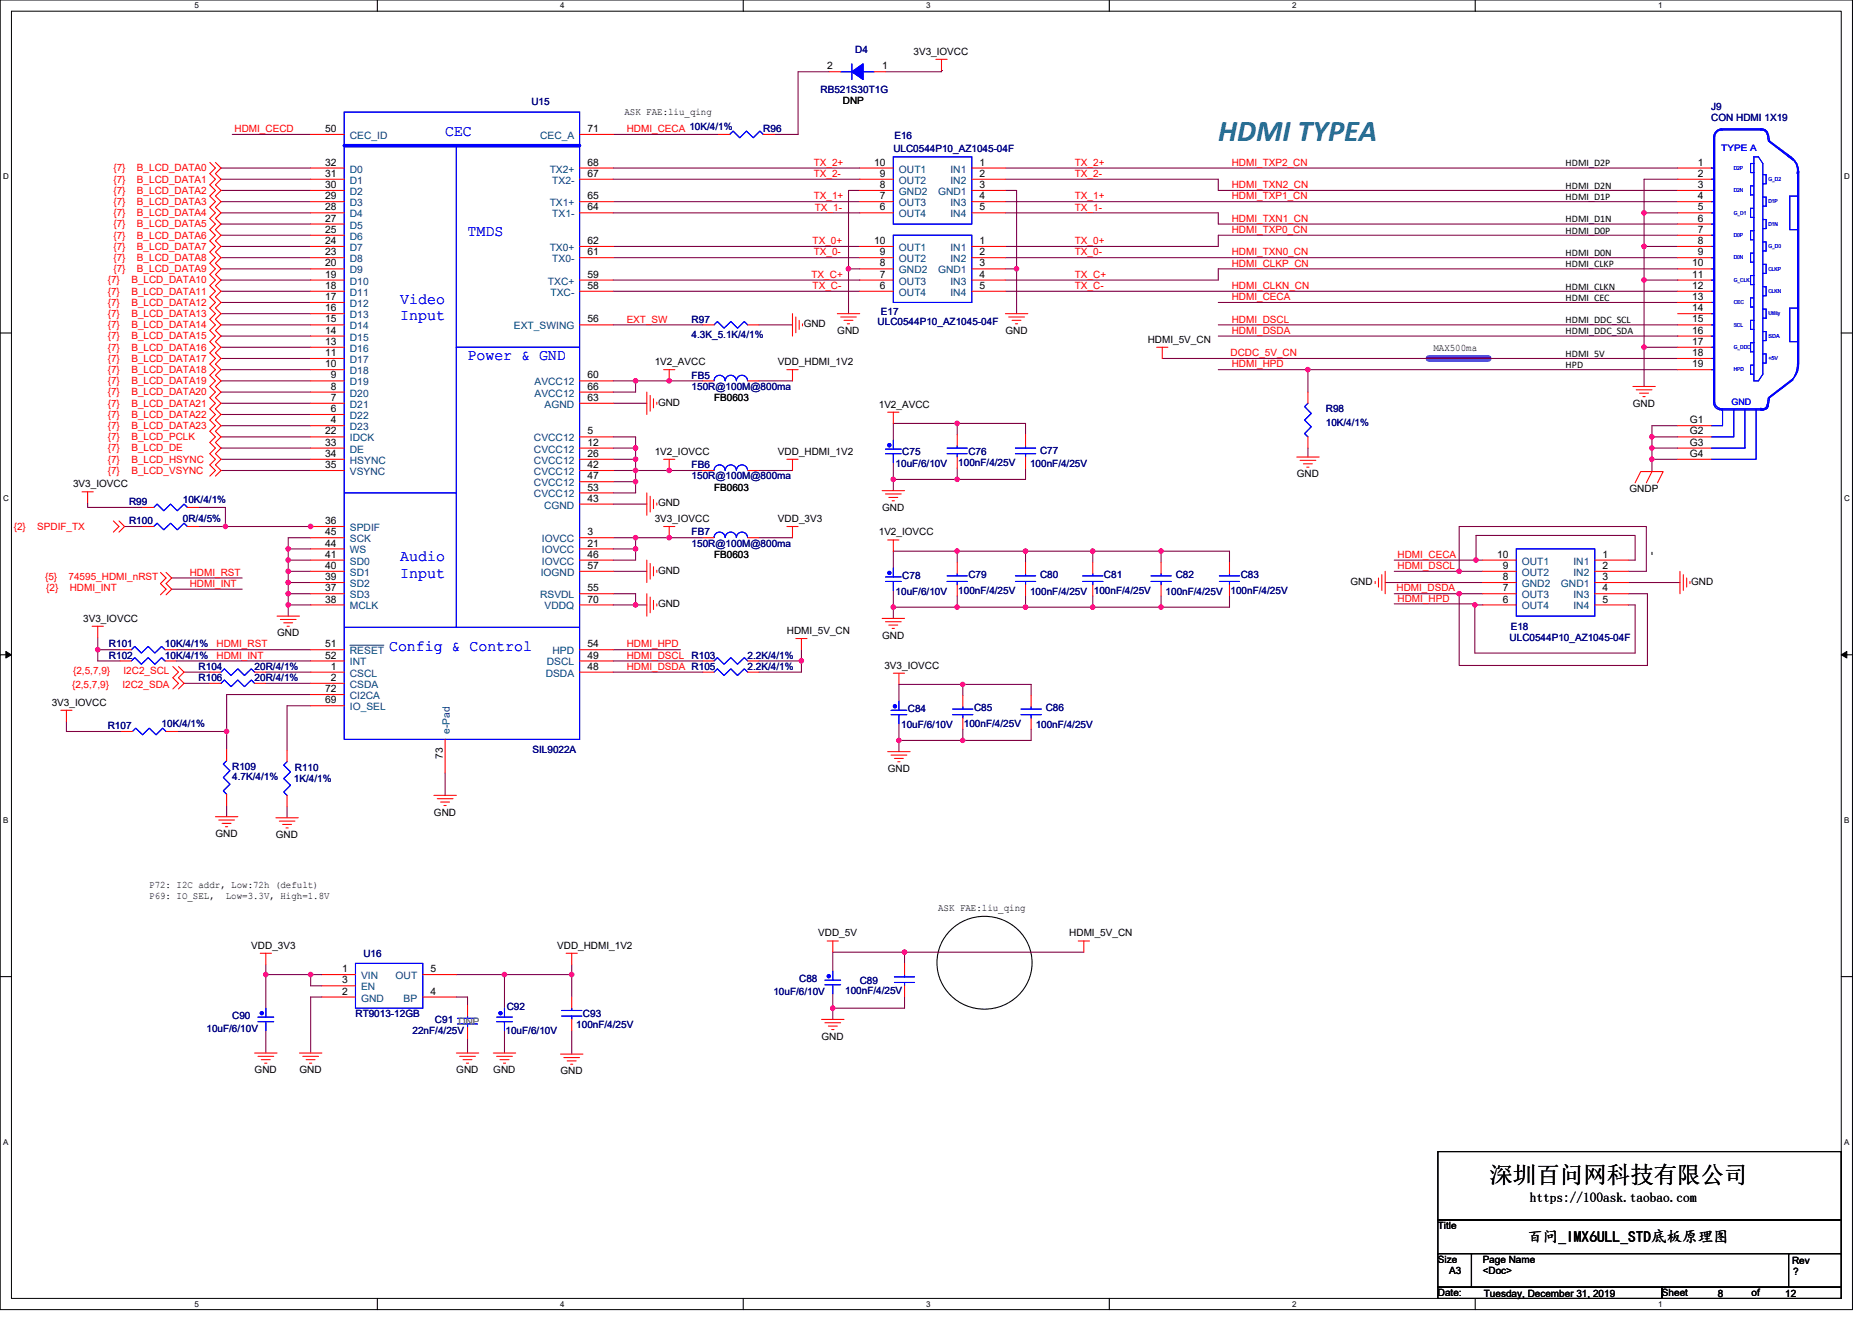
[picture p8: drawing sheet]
<svg xmlns="http://www.w3.org/2000/svg" width="297mm" height="210mm" viewBox="0 0 297 210" stroke-linecap="round" stroke-linejoin="round" font-family="sans-serif">
<path d="M0 0h293.9v207.9h-293.9zM1.8 1.8h290.4v204.3h-290.4z" fill="none" stroke="#000" stroke-width=".16"/>
<g fill="#fff">
<path d="M30.8 .2h.7v1.4h-.7z"/>
<path d="M30.8 206.3h.7v1.4h-.7z"/>
</g>
<path d="M59.9 0v1.8M59.9 206.1v1.8" fill="none" stroke="#000" stroke-width=".17"/>
<g fill="#fff">
<path d="M88.9 .2h.7v1.4h-.7z"/>
<path d="M88.9 206.3h.7v1.4h-.7z"/>
</g>
<path d="M117.9 0v1.8M117.9 206.1v1.8" fill="none" stroke="#000" stroke-width=".17"/>
<g fill="#fff">
<path d="M147 .2h.7v1.4h-.7z"/>
<path d="M147 206.3h.7v1.4h-.7z"/>
</g>
<path d="M176 0v1.8M176 206.1v1.8" fill="none" stroke="#000" stroke-width=".17"/>
<g fill="#fff">
<path d="M205 .2h.7v1.4h-.7z"/>
<path d="M205 206.3h.7v1.4h-.7z"/>
</g>
<path d="M234.1 0v1.8M234.1 206.1v1.8" fill="none" stroke="#000" stroke-width=".17"/>
<g fill="#fff">
<path d="M263.1 .2h.7v1.4h-.7z"/>
<path d="M263.1 206.3h.7v1.4h-.7z"/>
<path d="M.5 27.3h.9v1.4h-.9z"/>
<path d="M292.6 27.3h.9v1.4h-.9z"/>
<path d="M.5 78.4h.9v1.4h-.9z"/>
<path d="M292.6 78.4h.9v1.4h-.9z"/>
</g>
<path d="M0 52.9h1.8M292.2 52.9h1.7" fill="none" stroke="#000" stroke-width=".17"/>
<g fill="#fff">
<path d="M.5 129.5h.8v1.4h-.8z"/>
<path d="M292.6 129.5h.9v1.4h-.9z"/>
</g>
<path d="M0 103.9h1.8M292.2 103.9h1.7" fill="none" stroke="#000" stroke-width=".17"/>
<path d="M.9 103.4l.9 .5-.9 .5zM292.2 103.9l.8-.5v1z" fill="#000" stroke="#000" stroke-width=".16"/>
<g fill="#fff">
<path d="M.5 180.5h.8v1.4h-.8z"/>
<path d="M292.6 180.5h.9v1.4h-.9z"/>
</g>
<path d="M262.1 87.7v.3M0 155h1.8M150.5 148a7.5 7.5 0 0 1 9.3-1.7 7.5 7.5 0 0 1 3.6 8.6 7.5 7.5 0 0 1-9.3 5 7.5 7.5 0 0 1-5.1-9.2l.4-1zM292.2 155h1.7M228.2 182.8h64v10.8h-64zM228.2 193.6h64v5.4h-64zM228.2 199h5.3v5.3h-5.3zM233.5 199h50.3v5.3h-50.3zM283.8 199h8.4v5.3h-8.4zM228.2 204.3h35.5v1.8h-35.5zM263.7 204.3h28.5v1.8h-28.5z" fill="none" stroke="#000" stroke-width=".17"/>
<path d="M226.7 56.9h9.5" fill="none" stroke="#8000ff" stroke-width="1.1"/>
<g fill="none" stroke="#800040" stroke-width=".17">
<path d="M131.6 11.4h-5v9.9h-3.7M149.6 11.2h-.2v.2h-8.9M35.1 26.7h14.2M35.1 28.4h14.2M35.1 30.2h14.2M35.1 32h14.2M35.1 33.8h14.2M35.1 35.6h14.2M35.1 37.3h14.2M35.1 39.1h14.2M36.8 21.3h12.5M97.3 21.3h16.7"/>
<path d="M97.3 39.1h39.1M97.3 33.8h39.1M97.3 26.7h39.1M97.3 28.4h39.1M97.3 32h39.1M136.4 30.2h-1.8v12.5M159.5 32h106.7M159.5 26.7h106.7M159.5 33.8h33.8v1.8h72.9M159.5 28.4h33.8v1.8h72.9M159.5 30.2h1.8v12.5M260.9 33.8h5.3"/>
<path d="M260.9 39.1h5.3M260.9 33.8v5.3M260.9 39.1v5.3M266.2 28.4h-5.3v5.4M266.2 37.3h-72.9v1.8h-33.8M35.1 44.4h14.2M35.1 46.2h14.2M35.1 48h14.2M35.1 40.9h14.2M35.1 42.7h14.2M35.1 49.8h14.2M35.1 51.6h14.2"/>
<path d="M35.1 53.3h14.2M35.1 55.1h14.2M35.1 56.9h14.2M35.1 58.7h14.2M97.3 44.4h39.1M97.3 40.9h39.1M97.3 46.2h39.1M97.3 51.6h14.2M120.4 51.6h5.3M134.6 42.7v7.1M134.6 42.7h1.8M159.5 40.9h106.7"/>
<path d="M159.5 46.2h106.7M159.5 42.7h1.8v7.1M184.4 56.9h81.8M193.3 58.7h14.2M193.3 51.6h72.9M193.3 53.3h72.9M193.3 48h72.9M207.5 58.7h58.7M207.5 58.7v3.5M260.9 44.4h5.3M260.9 55.1h5.3M260.9 44.5v10.6"/>
<path d="M260.9 55.1v6.2M266.2 42.7h-72.9v1.7h-33.8M13.9 79.8v.7h8.7M35.1 67.6h14.2M35.1 69.3h14.2M35.1 71.1h14.2M35.1 60.5h14.2M35.1 62.2h14.2M35.1 64h14.2M35.1 65.8h14.2M35.1 72.9h14.2M35.1 74.7h14.2"/>
<path d="M97.3 71.1h3.6M97.3 76.5h3.6M97.3 64h5.3M97.3 60.5h3.6M97.3 69.3h3.6v1.8M97.3 74.7h3.6M97.3 72.9h3.6M100.9 60.5h10.6M100.9 74.7h10.6M100.9 60.5v1.7h-3.6M100.9 71.1v1.8M100.9 74.7v1.8"/>
<path d="M100.9 76.5v1.7h-3.6M100.9 72.9v1.8M120.4 60.5h5.3M120.4 74.7h5.3M141.7 76.1h10.2M141.7 73.4v2.7M141.7 76.1v1.8M151.9 67.2v1.8M151.9 67.2h-10.2v2.7M151.9 74.3v1.8M151.9 67.2h10.8v1.8M162.7 74.3v1.8h-10.8"/>
<path d="M207.5 71.1v1.4M262.1 69.3h4.1M262.1 71.1v1.8M262.1 69.3v1.8M262.1 72.9v1.9M262.1 71.1h4.1M262.1 72.9h4.1M266.2 67.6h-4.1v1.7M19.8 83.6h2.8M27.2 93.5h11.2M27.2 91.7h11.2M31.5 80.5h4.3v3.1"/>
<path d="M31.5 83.6h4.3M35.8 83.6h14M45.7 87.1v1.8M45.7 88.9v1.8M45.7 90.7v1.8M45.7 92.5v1.7M45.7 94.2v1.8M45.7 96v1.8M45.7 87.1h3.6M45.7 88.9h3.6M45.7 90.7h3.6M45.7 92.5h3.6"/>
<path d="M45.7 94.2h3.6M45.7 96h3.6M49.3 85.3h-3.6v1.8M97.3 85.3h3.6M97.3 87.1h3.6M97.3 94.2h3.6v1.8M97.3 96h3.6M97.3 80h5.3M97.3 90.7h5.3M100.9 85.3h10.6M100.9 85.3v1.8M100.9 87.1v1.8h-3.6"/>
<path d="M100.9 96h1.7M120.4 85.3h5.3M141.7 96.4h10.2M141.7 93.7v2.7M141.7 96.4v1.7M151.9 94.6v1.8M151.9 96.4h10.8M151.9 87.5v1.8M151.9 87.5h-10.1l-.1 2.6M151.9 87.5h10.8M162.7 96.4h10.7M162.7 87.5h10.7"/>
<path d="M162.7 94.6v1.8M162.7 87.5v1.8M173.4 96.4h10.8M173.4 87.5h10.8M173.4 94.6v1.8M173.4 87.5v1.8M184.2 94.6v1.8M184.2 87.5v1.8M184.2 87.5h10.9v1.8M195.1 94.6v1.8h-10.9M219.8 92.5h15.5M221.2 88.9h13"/>
<path d="M221.2 90.7h10.3M221.2 94.2h10.3M221.2 95.8h12.8v.2M231.5 94.2v11.4h29.9v-11.4h-3M231.5 90.7h3.8M231.5 94.2h3.8M234 96h1.3M234 96v7.7h25.5v-7.7h-1.1M234.2 88.9h1.1M258.4 92.5h8.2M258.4 90.7h2.8v-7.1h-29.7v7.1M258.4 88.9h1.1v-3.9h-25.3v3.9"/>
<path d="M10.5 114.5v1.6h8.7M15.5 103.1h3.6M15.5 101.2v1.9M15.5 103.1v1.8h3.6M28 104.9h21.3M28 103.1h21.3M28.1 116.1h7.9M29.2 108.5h4.1M29.2 106.7h4.1M36 116.1v2.9M42.2 106.7h7.1M42.2 108.5h7.1"/>
<path d="M49.3 110.2h-13.3v5.9M49.3 112h-3.8v7.1M97.3 103.1h10.7M97.3 104.9h14.2M97.3 106.7h14.2M120.4 104.9h6.8M127.2 104.9v1.8h-6.8M127.2 103.1v1.8M142.6 117.5h10.2M142.6 114.9v2.6M142.6 117.5v1.8M152.8 108.6v1.8"/>
<path d="M152.8 108.6h-10.2v2.7M152.8 108.6h10.8v1.8M152.8 115.7v1.8M163.6 115.7v1.8h-10.8M36 127.8v1.8M45.5 128v1.8M70.6 122.7v3.5M42.2 154.7v5.3M42.2 153.1v1.6M42.2 154.7h7.1M49.3 154.7h1.8M49.3 154.7v1.8h1.8"/>
<path d="M51.1 158.2h-1.8v8.9M72.4 158.2h1.8v1.3M72.4 154.7h7.6M80 154.7v5.3M80 154.7h10.7M90.7 153.1v1.6M90.7 154.7v3.5M132.1 157.7v2.3M143.5 151.1h-11.4v3.1M143.5 151.1v1.8M143.5 158.2v1.8h-11.4M143.5 151.1h28.5"/>
<path d="M42.2 163.6v3.5M74.2 164.8v2.3M80 163.6v3.5M90.7 163.6v3.7M132.1 160v1.8"/>
</g>
<g fill="#f0f" stroke="#f0f" stroke-width=".17">
<circle cx="15.5" cy="103.1" r=".35"/>
<circle cx="234.2" cy="88.9" r=".35"/>
<circle cx="231.5" cy="90.7" r=".35"/>
<circle cx="234" cy="96" r=".34"/>
<circle cx="231.5" cy="94.2" r=".35"/>
<circle cx="132.1" cy="160" r=".35"/>
<circle cx="143.5" cy="151.1" r=".35"/>
<circle cx="260.9" cy="55.1" r=".35"/>
<circle cx="260.9" cy="44.4" r=".35"/>
<circle cx="260.9" cy="33.8" r=".35"/>
<circle cx="260.9" cy="39.1" r=".35"/>
<circle cx="42.2" cy="154.7" r=".35"/>
<circle cx="80" cy="154.7" r=".35"/>
<circle cx="49.3" cy="154.7" r=".35"/>
<circle cx="90.7" cy="154.7" r=".35"/>
<circle cx="134.6" cy="42.7" r=".35"/>
<circle cx="161.3" cy="42.7" r=".35"/>
<circle cx="127.2" cy="104.9" r=".35"/>
<circle cx="151.9" cy="67.2" r=".34"/>
<circle cx="151.9" cy="76.1" r=".34"/>
<circle cx="141.7" cy="76.1" r=".35"/>
<circle cx="207.5" cy="58.7" r=".35"/>
<circle cx="106.2" cy="60.4" r=".35"/>
<circle cx="106.2" cy="74.7" r=".35"/>
<circle cx="100.8" cy="74.7" r=".35"/>
<circle cx="100.8" cy="72.9" r=".35"/>
<circle cx="100.8" cy="71.1" r=".35"/>
<circle cx="100.8" cy="76.4" r=".35"/>
<circle cx="100.8" cy="60.4" r=".35"/>
<circle cx="106.2" cy="85.3" r=".35"/>
<circle cx="100.8" cy="85.3" r=".35"/>
<circle cx="100.8" cy="87.1" r=".35"/>
<circle cx="100.8" cy="96" r=".35"/>
<circle cx="45.7" cy="87.1" r=".35"/>
<circle cx="45.7" cy="88.9" r=".35"/>
<circle cx="45.7" cy="90.7" r=".35"/>
<circle cx="45.7" cy="94.2" r=".35"/>
<circle cx="45.7" cy="92.4" r=".35"/>
<circle cx="45.7" cy="96" r=".35"/>
<circle cx="152.8" cy="108.6" r=".34"/>
<circle cx="152.8" cy="117.5" r=".34"/>
<circle cx="142.6" cy="117.5" r=".35"/>
<circle cx="151.9" cy="87.5" r=".34"/>
<circle cx="151.9" cy="96.4" r=".34"/>
<circle cx="141.7" cy="96.4" r=".35"/>
<circle cx="173.4" cy="87.5" r=".35"/>
<circle cx="162.7" cy="87.5" r=".35"/>
<circle cx="184.2" cy="87.5" r=".34"/>
<circle cx="173.4" cy="96.4" r=".35"/>
<circle cx="162.7" cy="96.4" r=".35"/>
<circle cx="184.2" cy="96.4" r=".34"/>
<circle cx="262.1" cy="72.9" r=".34"/>
<circle cx="262.1" cy="71.1" r=".34"/>
<circle cx="262.1" cy="69.3" r=".34"/>
<circle cx="35.9" cy="116.1" r=".35"/>
<circle cx="35.8" cy="83.6" r=".34"/>
<circle cx="49.3" cy="83.6" r=".35"/>
</g>
<g fill="none" stroke="#f00" stroke-width=".17">
<path d="M131.6 11.4h1.8M138.7 11.4h1.8M148.5 9.4h1.8M149.4 9.4v1.8M33.3 25.8l.9 .9-.9 .9 .9 .8-.9 .9 .9 .9-.9 .9 .9 .9-.9 .9 .9 .9-.9 .9 .9 .9-.9 .8 .9 .9-.9 .9 .9 .9-.9 .9 .9 .9-.9 .9 .9 .9-.9 .9 .9 .8-.9 .9 .9 .9-.9 .9 .9 .9-.9 .9 .9 .9-.9 .9 .9 .9-.9 .9 .9 .8-.9 .9 .9 .9-.9 .9 .9 .9-.9 .9 .9 .9-.9 .9 .9 .9-.9 .8 .9 .9-.9 .9 .9 .9-.9 .9 .9 .9-.9 .9 .9 .9-.9 .9 .9 .8-.9 .9 .9 .9-.9 .9 .9 .9-.9 .9 .9 .9-.9 .9M34.2 25.8l.9 .9-.9 .9 .9 .8-.9 .9 .9 .9-.9 .9 .9 .9-.9 .9 .9 .9-.9 .9 .9 .9-.9 .8 .9 .9-.9 .9 .9 .9-.9 .9 .9 .9-.9 .9 .9 .9-.9 .9 .9 .8-.9 .9 .9 .9-.9 .9 .9 .9-.9 .9 .9 .9-.9 .9 .9 .9-.9 .9 .9 .8-.9 .9 .9 .9-.9 .9 .9 .9-.9 .9 .9 .9-.9 .9 .9 .9-.9 .8 .9 .9-.9 .9 .9 .9-.9 .9 .9 .9-.9 .9 .9 .9-.9 .9 .9 .8-.9 .9 .9 .9-.9 .9 .9 .9-.9 .9 .9 .9-.9 .9M49.3 39.1h5.3M49.3 37.3h5.3M49.3 35.6h5.3M49.3 33.8h5.3M49.3 32h5.3M49.3 30.2h5.3"/>
<path d="M49.3 28.4h5.3M49.3 26.7h5.3M49.3 21.3h5.3M92 21.3h5.3M92 26.7h5.3M92 28.4h5.3M92 32h5.3M92 33.8h5.3M92 39.1h5.3M114 21.3h1.8M121.1 21.3h1.8M136.4 26.7h5.3"/>
<path d="M136.4 28.4h5.3M136.4 30.2h5.3M136.4 32h5.3M136.4 33.8h5.3M136.4 39.1h5.3M154.2 26.7h5.3M154.2 28.4h5.3M154.2 32h5.3M154.2 33.8h5.3M154.2 30.2h5.3M154.2 39.1h5.3M266.2 26.7h5.3"/>
<path d="M266.2 28.4h5.3M266.2 30.2h5.3M266.2 32h5.3M266.2 33.8h5.3M266.2 35.6h5.3M266.2 37.3h5.3M266.2 39.1h5.3M49.3 58.7h5.3M49.3 56.9h5.3M49.3 55.1h5.3M49.3 53.3h5.3M49.3 51.6h5.3"/>
<path d="M49.3 49.8h5.3M49.3 48h5.3M49.3 46.2h5.3M49.3 44.4h5.3M49.3 42.7h5.3M49.3 40.9h5.3M92 40.9h5.3M92 44.4h5.3M92 46.2h5.3M92 51.6h5.3M105.3 58.7h1.8M106.2 58.7v1.8"/>
<path d="M111.5 51.6h1.8M118.6 51.6h1.8M124.9 58.7h1.7M125.7 58.7v1.8M125.7 49.8v3.5M126.3 50.3v2.5M126.8 50.8v1.5M127.3 51.4v.3M132.9 49.8h3.5M133.4 50.3h2.5M133.9 50.8h1.4M134.4 51.4h.4"/>
<path d="M136.4 40.9h5.3M136.4 42.7h5.3M136.4 44.4h5.3M136.4 46.2h5.3M154.2 40.9h5.3M154.2 44.4h5.3M154.2 46.2h5.3M154.2 42.7h5.3M159.5 49.8h3.6M160.1 50.3h2.5M160.6 50.8h1.4M161.1 51.4h.4"/>
<path d="M183.5 55.1h1.8M184.4 55.1v1.8M266.2 40.9h5.3M266.2 42.7h5.3M266.2 44.4h5.3M266.2 46.2h5.3M266.2 48h5.3M266.2 49.8h5.3M266.2 51.6h5.3M266.2 53.3h5.3M266.2 55.1h5.3M266.2 56.9h5.3"/>
<path d="M266.2 58.7h5.3M13 78.1h1.8M13.9 78.1v1.7M49.3 67.6h5.3M49.3 65.8h5.3M49.3 64h5.3M49.3 62.2h5.3M49.3 60.5h5.3M49.3 69.3h5.3M49.3 71.1h5.3M49.3 72.9h5.3M49.3 74.7h5.3"/>
<path d="M92 69.3h5.3M92 71.1h5.3M92 72.9h5.3M92 74.7h5.3M92 76.5h5.3M92 78.2h5.3M92 60.5h5.3M92 62.2h5.3M92 64h5.3M102.6 62.2v3.6M102.6 78.2v3.6M103.2 62.8v2.5"/>
<path d="M103.2 78.8v2.5M103.7 63.3v1.4M103.7 79.3v1.4M104.2 63.8v.4M104.2 79.8v.4M105.3 72.9h1.8M106.2 72.9v1.8M111.5 60.5h1.8M111.5 74.7h1.8M118.6 60.5h1.8M118.6 74.7h1.8M124.9 72.9h1.7"/>
<path d="M125.7 72.9v1.8M140 77.9h3.5M140.5 78.4h2.5M140.9 65.4h1.7M141 79h1.4M141.6 79.5h.3M141.7 65.4v1.8M141.7 69.9h.1M141.7 73.4h.1M151.9 69v1.8M151.9 72.5v1.8M162.7 69v1.8"/>
<path d="M162.7 72.5v1.8M205.8 72.5h3.5M206.3 73.1h2.5M206.8 73.6h1.4M207.3 74.1h.4M207.5 69.3v1.8M207.5 62.2v1.8M259.1 61.3h3.6M259.5 76.6l.8-1.8h3.6l-.9 1.8M259.6 61.9h2.5M260.2 62.4h1.4M260.7 62.9h.3"/>
<path d="M262.1 74.8l-.9 1.8M266.2 67.6h5.3M266.2 69.3h5.3M266.2 71.1h5.3M266.2 72.9h5.3M14.6 99.4h1.8M15.5 99.4v1.8M18 82.7l.9 .9-.9 .9M18.9 82.7l.9 .9-.9 .9M22.6 83.6h1.8M22.6 80.5h1.8M25.5 90.8l.8 .9-.8 .9 .8 .9-.8 .9"/>
<path d="M26.3 90.8l.9 .9-.9 .9 .9 .9-.9 .9M29.7 83.6h1.8M29.7 80.5h1.8M44 97.8h3.5M44.5 98.3h2.5M45 98.8h1.4M45.5 99.4h.4M49.3 83.6h5.3M49.3 94.2h5.3M49.3 96h5.3M49.3 92.5h5.3M49.3 90.7h5.3"/>
<path d="M49.3 88.9h5.3M49.3 87.1h5.3M49.3 85.3h5.3M92 80h5.3M92 85.3h5.3M92 87.1h5.3M92 88.9h5.3M92 90.7h5.3M92 94.2h5.3M92 96h5.3M102.6 88.9v3.6M102.6 94.2v3.6"/>
<path d="M103.2 89.4v2.5M103.2 94.8v2.5M103.7 90v1.4M103.7 95.3v1.4M104.2 90.5v.3M104.2 95.8v.4M105.3 83.6h1.8M106.2 83.6v1.7M111.5 85.3h1.8M118.6 85.3h1.8M124.9 83.6h1.7M125.7 83.6v1.7"/>
<path d="M140 98.1h3.5M140.5 98.7h2.5M140.9 85.7h1.7M141 99.2h1.4M141.6 99.7h.3M141.7 85.7v1.8M141.7 90.1h.1M141.7 93.7h.1M151.9 89.3v1.7M151.9 92.8v1.8M162.7 89.3v1.7M162.7 92.8v1.8"/>
<path d="M173.4 89.3v1.7M173.4 92.8v1.8M184.2 89.3v1.7M184.2 92.8v1.8M195.1 89.3v1.7M195.1 92.8v1.8M218.2 92.3v.3M218.7 91.7v1.5M219.3 91.2v2.5M219.8 90.7v3.5M235.3 88.9h5.3M235.3 90.7h5.3"/>
<path d="M235.3 92.5h5.3M235.3 94.2h5.3M235.3 96h5.3M253 88.9h5.4M253 90.7h5.4M253 94.2h5.4M253 96h5.4M253 92.5h5.4M266.6 90.7v3.5M267.1 91.2v2.5M267.6 91.7v1.5M268.2 92.3v.3"/>
<path d="M9.6 112.7h1.8M10.5 112.7v1.8M19.1 103.1h1.7M19.1 104.9h1.7M19.2 116.1h1.8M26.2 103.1h1.8M26.2 104.9h1.8M26.3 116.1h1.8M27.4 105.8l.9 .9-.9 .9 .9 .9-.9 .8M28.3 105.8l.9 .9-.9 .9 .9 .9-.9 .8M33.3 106.7h1.8M33.3 108.5h1.8"/>
<path d="M36 119v1.7M40.4 106.7h1.8M40.4 108.5h1.8M45.5 119.1v1.8M49.3 106.7h5.3M49.3 108.5h5.3M49.3 103.1h5.3M49.3 104.9h5.3M49.3 110.2h5.3M49.3 112h5.3M70.6 117.3v5.4M92 106.7h5.3"/>
<path d="M92 104.9h5.3M92 103.1h5.3M111.5 106.7h1.8M111.5 104.9h1.8M118.6 106.7h1.8M118.6 104.9h1.8M126.3 101.3h1.8M127.2 101.3v1.8M140.9 119.3h3.5M141.4 119.8h2.5M141.7 106.8h1.8M142.6 106.8v1.8"/>
<path d="M142.6 111.3h.1M142.6 114.9h.1M152.8 110.4v1.8M152.8 114v1.7M163.6 110.4v1.8M163.6 114v1.7M34.2 129.6h3.5M34.7 130.2h2.5M35.2 130.7h1.5M35.8 131.2h.3M36 126.1v1.7M43.8 129.8h3.5"/>
<path d="M44.3 130.3h2.5M44.8 130.9h1.5M45.4 131.4h.3M45.5 126.2v1.8M68.9 126.2h3.5M69.4 126.8h2.5M69.9 127.3h1.4M70.4 127.8h.4M141.9 120.4h1.4M142.4 120.9h.4M41.3 151.3h1.8M42.2 151.3v1.8"/>
<path d="M51.1 154.7h5.3M51.1 158.2h5.3M51.1 156.5h5.3M67.1 158.2h5.3M67.1 154.7h5.3M74.2 159.5v1.8M89.8 151.3h1.8M90.7 151.3v1.8M90.7 158.2v1.8M131.3 149.4h1.7M132.1 149.4v1.7M132.1 154.2h.1"/>
<path d="M132.1 157.7h.1M143.5 152.9v1.8M143.5 156.5v1.7M171.1 149.4h1.8M172 149.4v1.7M40.4 167.1h3.6M40.9 167.7h2.5M41.5 168.2h1.4M42 168.7h.4M42.2 160h.1M42.2 163.6h.1M47.5 167.1h3.6"/>
<path d="M48 167.7h2.5M48.6 168.2h1.4M49.1 168.7h.4M72.4 167.1h3.6M72.9 167.7h2.5M73.5 168.2h1.4M74 168.7h.4M74.2 163v1.8M78.3 167.1h3.5M78.8 167.7h2.5M79.3 168.2h1.5M79.9 168.7h.3"/>
<path d="M80 160h.1M80 163.6h.1M88.9 167.3h3.6M89.5 167.9h2.5M90 168.4h1.4M90.5 168.9h.4M90.7 161.8v1.8M130.4 161.8h3.5M130.9 162.3h2.5M131.4 162.9h1.5M132 163.4h.3"/>
</g>
<g fill="none" stroke="#00f" stroke-width=".17">
<path d="M54.6 17.8h37.4v99.5h-37.4zM133.4 11.4h1.8M135.2 10.1v2.5M136.9 11.4h1.8M72.4 23.1v76.5M115.8 21.3l.5-.5 1.1 1.1 1-1.1 1.1 1.1 1.1-1.1 .5 .5M141.7 24.9h12.5v10.7h-12.5zM141.7 37.3h12.5v10.7h-12.5zM271.5 26.7h.4M271.5 35.6h.4M271.5 39.1h.4M271.5 37.3h.4"/>
<path d="M271.5 30.2h.4M271.5 28.4h.4M271.5 33.8h.4M271.5 32h.4M271.9 21.7v42.1a1.13 1.13 0 0 0 1.2 1.2M272.1 21.7v42.1a1.11 1.11 0 0 0 1.2 1.1M273.1 20.6h6.4M273.3 20.6a1.14 1.14 0 0 0-1.2 1.1M278.3 24.9h.7l.7 1.1v33.4l-.7 1.1h-.7zM278.3 36.6h-.5v1.5h.5M278.3 29.5h-.5v1.4h.5M278.3 33.1h-.5v1.4h.5"/>
<path d="M278.3 26h-.5v1.4h.5M279.3 20.4h.1a1.06 1.06 0 0 1 1.2 .9M279.3 20.6h.1a.9 .9 0 0 1 1 .7M279.5 20.4h-6.4a1.4 1.4 0 0 0-1.2 1.3M279.7 38.4h.5v1.4h-.5M279.7 34.8h.5v1.5h-.5M279.7 31.3h.5v1.4h-.5M279.7 27.7h.5v1.5h-.5M280.4 21.3l.2 1.1 3.9 3M280.6 21.3l.2 1.1 3.7 2.9M283.8 24.7a2.58 2.58 0 0 1 1.5 2.8M283.8 24.9a2.28 2.28 0 0 1 1.4 2.6"/>
<path d="M285.2 31.1h-1.2v5.3h1.2M285.2 27.2v30.6M285.4 27.2v30.6M72.4 55.1h19.6M113.3 51.6l.5-.6 1.1 1.1 1.1-1.1 1 1.1 1.1-1.1 .5 .6M271.5 51.6h.4M271.5 49.8h.4M271.5 48h.4M271.5 40.9h.4M271.5 44.4h.4M271.5 42.7h.4M271.5 53.3h.4"/>
<path d="M271.5 55.1h.4M271.5 56.9h.4M271.5 58.7h.4M271.5 46.2h.4M278.3 54.4h-.5v1.4h.5M278.3 50.8h-.5v1.5h.5M278.3 43.7h-.5v1.5h.5M278.3 47.3h-.5v1.4h.5M278.3 40.2h-.5v1.4h.5M278.3 58h-.5v1.4h.5M279.7 52.6h.5v1.5h-.5M279.7 45.5h.5v1.4h-.5"/>
<path d="M279.7 49.1h.5v1.4h-.5M279.7 42h.5v1.4h-.5M279.7 56.2h.5v1.4h-.5M285.2 57.8l-.1 1-.6 1.3-3.9 3-.2 1.1M285.2 48.9h-1.2v5.3h1.2M285.4 57.8v.2a3.2 3.2 0 0 1-1 2.2M54.6 78.2h17.8M113.3 60.4a.88 .88 0 0 1 .9-.8 .88 .88 0 0 1 .9 .8M113.3 74.7a.88 .88 0 0 1 .9-.9 .88 .88 0 0 1 .9 .9M115.1 60.4a.88 .88 0 0 1 .9-.8 .88 .88 0 0 1 .8 .8M115.1 74.7a.88 .88 0 0 1 .9-.9 .88 .88 0 0 1 .8 .9M116.9 60.4a.88 .88 0 0 1 .8-.8 .88 .88 0 0 1 .9 .8"/>
<path d="M116.9 74.7a.88 .88 0 0 1 .8-.9 .88 .88 0 0 1 .9 .9M140.5 72h2.5M140.5 71.3h2.5M141.7 69.9v1.4M141.7 72v1.4M150.3 72h3.2M150.3 71.1h3.2M151.9 70.8v.3M151.9 72v.5M161.1 72h3.2M161.1 71.1h3.2M162.7 70.8v.3"/>
<path d="M162.7 72v.5M207.5 64l-.5 .5 1.1 1.1-1.1 1.1 1.1 1-1.1 1.1 .5 .5M273.1 65.1h6.6M273.3 65.1v2.5h-1.8M273.3 64.9h6.2M275.1 65.1v4.2h-3.6M276.9 65.1v6h-5.4M278.7 65.1v7.8h-7.2M280.4 64.2a.7 .7 0 0 1-1 .6M280.6 64.2a.84 .84 0 0 1-1.2 .8M284.5 60.3l-3.7 2.8-.2 1.1M24.4 83.6l.5-.6 1.1 1.1 1.1-1.1 1 1.1 1.1-1.1 .5 .6"/>
<path d="M24.4 80.5l.5-.5 1.1 1.1 1.1-1.1 1 1.1 1.1-1.1 .5 .5M54.6 99.6h37.4M113.3 85.3a.88 .88 0 0 1 .9-.8 .88 .88 0 0 1 .9 .8M115.1 85.3a.88 .88 0 0 1 .9-.8 .88 .88 0 0 1 .8 .8M116.9 85.3a.88 .88 0 0 1 .8-.8 .88 .88 0 0 1 .9 .8M140.5 92.3h2.5M140.5 91.6h2.5M141.7 90.1v1.5M141.7 92.3v1.4M150.3 92.3h3.2M150.3 91.4h3.2M151.9 91v.4"/>
<path d="M151.9 92.3v.5M161.1 92.3h3.2M161.1 91.4h3.2M162.7 91v.4M162.7 92.3v.5M171.8 92.3h3.2M171.8 91.4h3.2M173.4 91v.4M173.4 92.3v.5M182.6 92.3h3.2M182.6 91.4h3.2M184.2 91v.4"/>
<path d="M184.2 92.3v.5M193.5 92.3h3.2M193.5 91.4h3.2M195.1 91v.4M195.1 92.3v.5M240.6 87.1h12.4v10.7h-12.4zM20.8 103.1l.6-.5 1 1.1 1.1-1.1 1.1 1.1 1.1-1.1 .5 .5M20.8 104.9l.6-.5 1 1 1.1-1 1.1 1 1.1-1 .5 .5M21 116.1l.5-.5 1.1 1 1.1-1 1.1 1 1-1 .5 .5M35.1 106.7l.5-.5 1.1 1 1-1 1.1 1 1.1-1 .5 .5M35.1 108.5l.5-.6 1.1 1.1 1-1.1 1.1 1.1 1.1-1.1 .5 .6M113.3 106.7l.5-.5 1.1 1 1.1-1 1 1 1.1-1 .5 .5"/>
<path d="M113.3 104.9l.5-.5 1.1 1 1.1-1 1 1 1.1-1 .5 .5M141.4 113.4h2.5M141.4 112.7h2.5M142.6 111.3v1.4M142.6 113.4v1.5M151.2 113.4h3.2M151.2 112.5h3.2M152.8 112.2v.3M152.8 113.4v.6M162 113.4h3.2M162 112.5h3.2M163.6 112.2v.3"/>
<path d="M163.6 113.4v.6M36 120.7l-.6 .6 1.1 1-1.1 1.1 1.1 1.1-1.1 1 .6 .6M45.5 120.9l-.5 .5 1.1 1.1-1.1 1.1 1.1 1-1.1 1.1 .5 .5M56.4 152.9h10.7v7.1h-10.7zM130.9 156.3h2.5M130.9 155.6h2.5M132.1 154.2v1.4M132.1 156.3v1.4M141.9 155.9h3.2M141.9 155h3.2M143.5 154.7v.3M143.5 155.9v.6"/>
<path d="M40.9 162.2h2.5M40.9 161.4h2.5M42.2 160v1.4M42.2 162.2v1.4M72.6 162.5h3.2M72.6 161.6h3.2M74.2 161.3v.3M74.2 162.5v.5M78.8 162.2h2.5M78.8 161.4h2.5M80 160v1.4M80 162.2v1.4"/>
<path d="M89.1 161.3h3.2M89.1 160.4h3.2M90.7 160v.4M90.7 161.3v.5"/>
</g>
<g fill="#00f" stroke="#00f" stroke-width=".17">
<path d="M135.2 11.4l1.7-1.3v2.5z" fill-rule="evenodd"/>
<path d="M135.2 11.4l1.7-1.3v2.5z" fill-rule="evenodd"/>
<circle cx="131.5" cy="154.9" r=".25"/>
<circle cx="79.4" cy="160.8" r=".25"/>
<circle cx="142" cy="112.1" r=".25"/>
<circle cx="141.1" cy="70.7" r=".26"/>
<circle cx="41.5" cy="160.8" r=".25"/>
<circle cx="141.1" cy="90.9" r=".25"/>
</g>
<path d="M54.6 23.1h37.4" fill="none" stroke="#00f" stroke-width=".53"/>
<path d="M55.5 102.4h5.4" fill="none" stroke="#004080" stroke-width=".16"/>
<text font-size="4.8" fill="#008080" x="193.3" y="22.3">HDMI TYPEA</text>
<text font-size="3.7" x="236.3" y="187.7">深圳百问网科技有限公司</text>
<g font-size="2.5" fill="#00f">
<text x="70.6" y="21.5">CEC</text>
<text x="74.2" y="37.5">TMDS</text>
<text x="63.5" y="48.2">Video</text>
<text x="63.5" y="50.8">Input</text>
<text x="74.2" y="57.1">Power &amp; GND</text>
<text x="63.5" y="89.1">Audio</text>
<text x="63.5" y="91.7">Input</text>
<text x="61.7" y="103.3">Config &amp; Control</text>
</g>
<text font-size="2.5" x="242.4" y="197.2">百问_IMX6ULL_STD底板原理图</text>
<text font-size="2.1" x="242.7" y="190.8">https://100ask.taobao.com</text>
<g font-size="1.6">
<text x="131.3" y="11">2</text>
<text x="140" y="11">1</text>
<text x="144.9" y="8.7">3V3_IOVCC</text>
<text x="133.7" y="16.5">DNP</text>
<text x="51.6" y="21">50</text>
<text x="93.2" y="21">71</text>
<text x="99.1" y="18.3">ASK FAE:liu_qing</text>
<text x="51.6" y="29.8">30</text>
<text x="51.6" y="28.1">31</text>
<text x="51.6" y="26.3">32</text>
<text x="93.2" y="26.3">68</text>
<text x="93.2" y="28.1">67</text>
<text x="138.7" y="26.3">10</text>
<text x="139.6" y="28.1">9</text>
<text x="139.6" y="29.8">8</text>
<text x="155.4" y="29.8">3</text>
<text x="155.4" y="26.3">1</text>
<text x="155.4" y="28.1">2</text>
<text x="248.4" y="26.4">HDMI_D2P</text>
<text x="248.4" y="30">HDMI_D2N</text>
<text x="269.4" y="26.3">1</text>
<text x="269.4" y="28.1">2</text>
<text x="269.4" y="29.8">3</text>
<text x="51.6" y="35.2">27</text>
<text x="51.6" y="33.4">28</text>
<text x="51.6" y="31.6">29</text>
<text x="93.2" y="31.6">65</text>
<text x="93.2" y="33.4">64</text>
<text x="139.6" y="31.6">7</text>
<text x="139.6" y="33.4">6</text>
<text x="155.4" y="31.6">4</text>
<text x="155.4" y="33.4">5</text>
<text x="248.4" y="35.3">HDMI_D1N</text>
<text x="248.4" y="31.7">HDMI_D1P</text>
<text x="269.4" y="31.6">4</text>
<text x="269.4" y="33.4">5</text>
<text x="269.4" y="35.2">6</text>
<text x="51.6" y="40.5">23</text>
<text x="51.6" y="38.7">24</text>
<text x="51.6" y="37">25</text>
<text x="93.2" y="38.7">62</text>
<text x="93.2" y="40.5">61</text>
<text x="138.7" y="38.7">10</text>
<text x="139.6" y="40.5">9</text>
<text x="155.4" y="38.7">1</text>
<text x="155.4" y="40.5">2</text>
<text x="248.4" y="40.6">HDMI_D0N</text>
<text x="248.4" y="37.1">HDMI_D0P</text>
<text x="269.4" y="37">7</text>
<text x="269.4" y="38.7">8</text>
<text x="269.4" y="40.5">9</text>
<text x="51.6" y="47.6">17</text>
<text x="51.6" y="45.8">18</text>
<text x="51.6" y="44.1">19</text>
<text x="51.6" y="42.3">20</text>
<text x="93.2" y="45.8">58</text>
<text x="93.2" y="44.1">59</text>
<text x="139.6" y="42.3">8</text>
<text x="139.6" y="44.1">7</text>
<text x="139.6" y="45.8">6</text>
<text x="155.4" y="42.3">3</text>
<text x="155.4" y="44.1">4</text>
<text x="155.4" y="45.8">5</text>
<text x="248.4" y="47.7">HDMI_CEC</text>
<text x="248.4" y="46">HDMI_CLKN</text>
<text x="248.4" y="42.4">HDMI_CLKP</text>
<text x="268.5" y="42.3">10</text>
<text x="268.5" y="44.1">11</text>
<text x="268.5" y="45.8">12</text>
<text x="268.5" y="47.6">13</text>
<text x="51.6" y="53">14</text>
<text x="51.6" y="51.2">15</text>
<text x="51.6" y="49.4">16</text>
<text x="93.2" y="51.2">56</text>
<text x="127.5" y="51.9">GND</text>
<text x="132.9" y="53">GND</text>
<text x="159.5" y="53">GND</text>
<text x="248.4" y="53.1">HDMI_DDC_SDA</text>
<text x="248.4" y="51.3">HDMI_DDC_SCL</text>
<text x="268.5" y="49.4">14</text>
<text x="268.5" y="51.2">15</text>
<text x="268.5" y="53">16</text>
<text x="51.6" y="58.3">10</text>
<text x="51.6" y="56.5">11</text>
<text x="51.6" y="54.7">13</text>
<text x="103.9" y="58">1V2_AVCC</text>
<text x="123.4" y="58">VDD_HDMI_1V2</text>
<text x="182.1" y="54.4">HDMI_5V_CN</text>
<text x="227.5" y="55.6">MAX500ma</text>
<text x="248.4" y="56.6">HDMI_5V</text>
<text x="248.4" y="58.4">HPD</text>
<text x="268.5" y="54.7">17</text>
<text x="268.5" y="56.5">18</text>
<text x="268.5" y="58.3">19</text>
<text x="52.5" y="65.4">6</text>
<text x="52.5" y="63.6">7</text>
<text x="52.5" y="61.8">8</text>
<text x="52.5" y="60.1">9</text>
<text x="93.2" y="60.1">60</text>
<text x="93.2" y="61.8">66</text>
<text x="93.2" y="63.6">63</text>
<text x="104.4" y="64.4">GND</text>
<text x="113.3" y="63.6">FB0603</text>
<text x="139.4" y="64.7">1V2_AVCC</text>
<text x="259.1" y="64.5">GND</text>
<text x="51.6" y="69">22</text>
<text x="51.6" y="70.7">33</text>
<text x="52.5" y="67.2">4</text>
<text x="93.2" y="69">5</text>
<text x="93.2" y="70.7">12</text>
<text x="268.2" y="67.2">G1</text>
<text x="268.2" y="69">G2</text>
<text x="268.2" y="70.7">G3</text>
<text x="11.6" y="77.3">3V3_IOVCC</text>
<text x="51.6" y="72.5">34</text>
<text x="51.6" y="74.3">35</text>
<text x="93.2" y="72.5">26</text>
<text x="93.2" y="74.3">42</text>
<text x="93.2" y="76.1">47</text>
<text x="93.2" y="77.9">53</text>
<text x="103.9" y="72.2">1V2_IOVCC</text>
<text x="113.3" y="77.9">FB0603</text>
<text x="123.4" y="72.2">VDD_HDMI_1V2</text>
<text x="205.8" y="75.7">GND</text>
<text x="268.2" y="72.5">G4</text>
<text x="51.6" y="83.2">36</text>
<text x="93.2" y="79.6">43</text>
<text x="103.9" y="82.8">3V3_IOVCC</text>
<text x="104.4" y="80.4">GND</text>
<text x="123.4" y="82.8">VDD_3V3</text>
<text x="140" y="81.1">GND</text>
<text x="258.6" y="78">GNDP</text>
<text x="51.6" y="88.5">41</text>
<text x="51.6" y="86.7">44</text>
<text x="51.6" y="85">45</text>
<text x="93.2" y="85">3</text>
<text x="93.2" y="86.7">21</text>
<text x="93.2" y="88.5">46</text>
<text x="113.3" y="88.5">FB0603</text>
<text x="139.4" y="85">1V2_IOVCC</text>
<text x="237.6" y="88.5">10</text>
<text x="254.3" y="88.5">1</text>
<text x="51.6" y="93.9">37</text>
<text x="51.6" y="95.6">38</text>
<text x="51.6" y="92.1">39</text>
<text x="51.6" y="90.3">40</text>
<text x="93.2" y="93.9">55</text>
<text x="93.2" y="90.3">57</text>
<text x="93.2" y="95.6">70</text>
<text x="104.4" y="91">GND</text>
<text x="214.3" y="92.8">GND</text>
<text x="238.5" y="90.3">9</text>
<text x="238.5" y="92.1">8</text>
<text x="238.5" y="93.9">7</text>
<text x="238.5" y="95.6">6</text>
<text x="254.3" y="90.3">2</text>
<text x="254.3" y="93.9">4</text>
<text x="254.3" y="95.6">5</text>
<text x="254.3" y="92.1">3</text>
<text x="268.3" y="92.8">GND</text>
<text x="13.2" y="98.7">3V3_IOVCC</text>
<text x="44" y="101">GND</text>
<text x="104.4" y="96.4">GND</text>
<text x="124.9" y="100.6">HDMI_5V_CN</text>
<text x="140" y="101.3">GND</text>
<text x="51.6" y="104.5">52</text>
<text x="51.6" y="102.7">51</text>
<text x="52.5" y="106.3">1</text>
<text x="93.2" y="106.3">48</text>
<text x="93.2" y="102.7">54</text>
<text x="93.2" y="104.5">49</text>
<text x="140.3" y="106.2">3V3_IOVCC</text>
<text x="8.2" y="112">3V3_IOVCC</text>
<text x="51.6" y="109.9">72</text>
<text x="51.6" y="111.6">69</text>
<text x="52.5" y="108.1">2</text>
<text x="70.2" y="120.4" transform="rotate(-90 70.2 120.4)">73</text>
<text x="140.9" y="122.5">GND</text>
<text x="68.9" y="129.4">GND</text>
<text x="34.2" y="132.8">GND</text>
<text x="43.8" y="133">GND</text>
<text x="23.7" y="141">P72: I2C addr, Low:72h (defult)</text>
<text x="23.7" y="142.7">P69: IO_SEL,</text>
<text x="35.8" y="142.7">Low=3.3V, High=1.8V</text>
<text x="129.8" y="148.6">VDD_5V</text>
<text x="148.9" y="144.5">ASK FAE:liu_qing</text>
<text x="169.7" y="148.6">HDMI_5V_CN</text>
<text x="39.9" y="150.6">VDD_3V3</text>
<text x="54.3" y="154.3">1</text>
<text x="68.3" y="154.3">5</text>
<text x="88.4" y="150.6">VDD_HDMI_1V2</text>
<text x="54.3" y="157.9">2</text>
<text x="54.3" y="156.1">3</text>
<text x="68.3" y="157.9">4</text>
<text x="130.4" y="165">GND</text>
<text x="40.4" y="170.3">GND</text>
<text x="47.5" y="170.3">GND</text>
<text x="72.4" y="170.3">GND</text>
<text x="78.3" y="170.3">GND</text>
<text x="88.9" y="170.5">GND</text>
<text x="228.2" y="195.1">Title</text>
<text x="228.2" y="200.4">Size</text>
<text x="229.9" y="202.2">A3</text>
<text x="235.3" y="200.4">Page Name</text>
<text x="235.3" y="202.2">&lt;Doc&gt;</text>
<text x="284.3" y="200.6">Rev</text>
<text x="284.5" y="202.3">?</text>
<text x="228.2" y="205.7">Date:</text>
<text x="235.5" y="205.9">Tuesday, December 31, 2019</text>
<text x="263.7" y="205.7">Sheet</text>
<text x="272.6" y="205.9">8</text>
<text x="277.9" y="205.7">of</text>
<text x="283.3" y="205.9">12</text>
</g>
<g font-size="1.6" fill="#000080">
<text x="135.7" y="8.4">D4</text>
<text x="84.3" y="16.7">U15</text>
<text x="130.2" y="14.8">RB521S30T1G</text>
<text x="271.5" y="17.4">J9</text>
<text x="121.1" y="21">R96</text>
<text x="141.9" y="22">E16</text>
<text x="271.5" y="19.2">CON HDMI 1X19</text>
<text x="141.7" y="24.2">ULC0544P10_AZ1045-04F</text>
<text x="109.7" y="51.2">R97</text>
<text x="109.7" y="53.7">4.3K_5.1K/4/1%</text>
<text x="139.3" y="51.6">ULC0544P10_AZ1045-04F</text>
<text x="139.8" y="50">E17</text>
<text x="109.7" y="60.1">FB5</text>
<text x="109.7" y="61.9">150R@100M@800ma</text>
<text x="210.4" y="65.4">R98</text>
<text x="210.4" y="67.6">10K/4/1%</text>
<text x="109.7" y="74.3">FB6</text>
<text x="109.7" y="76.1">150R@100M@800ma</text>
<text x="142.1" y="74.1">10uF/6/10V</text>
<text x="143.2" y="72.2">C75</text>
<text x="152.1" y="74">100nF/4/25V</text>
<text x="153.7" y="72.2">C76</text>
<text x="163.4" y="74.1">100nF/4/25V</text>
<text x="165" y="72">C77</text>
<text x="20.5" y="83.2">R100</text>
<text x="20.5" y="80.2">R99</text>
<text x="29" y="82.8">0R/4/5%</text>
<text x="29" y="79.8">10K/4/1%</text>
<text x="109.7" y="85">FB7</text>
<text x="109.7" y="86.8">150R@100M@800ma</text>
<text x="142.1" y="94.4">10uF/6/10V</text>
<text x="143.2" y="91.9">C78</text>
<text x="152.1" y="94.2">100nF/4/25V</text>
<text x="153.7" y="91.7">C79</text>
<text x="163.4" y="94.4">100nF/4/25V 100nF/4/25V</text>
<text x="165" y="91.7">C80</text>
<text x="175.2" y="91.7">C81</text>
<text x="185" y="94.4">100nF/4/25V</text>
<text x="186.6" y="91.7">C82</text>
<text x="195.3" y="94.2">100nF/4/25V</text>
<text x="196.9" y="91.7">C83</text>
<text x="239.5" y="101.7">ULC0544P10_AZ1045-04F</text>
<text x="239.7" y="99.9">E18</text>
<text x="17.3" y="102.8">R101</text>
<text x="17.3" y="104.5">R102</text>
<text x="26.2" y="102.8">10K/4/1%</text>
<text x="26.2" y="104.5">10K/4/1%</text>
<text x="31.5" y="106.3">R104</text>
<text x="40.4" y="106.3">20R/4/1%</text>
<text x="109.7" y="104.5">R103</text>
<text x="118.6" y="106.3">2.2K/4/1%</text>
<text x="118.6" y="104.5">2.2K/4/1%</text>
<text x="31.5" y="108.1">R106</text>
<text x="40.4" y="108.1">20R/4/1%</text>
<text x="144.1" y="113.1">C84</text>
<text x="154.6" y="112.9">C85</text>
<text x="165.9" y="112.9">C86</text>
<text x="17.1" y="115.7">R107</text>
<text x="25.7" y="115.4">10K/4/1%</text>
<text x="84.5" y="119.5">SIL9022A</text>
<text x="143" y="115.6">10uF/6/10V</text>
<text x="152.9" y="115.4">100nF/4/25V</text>
<text x="164.3" y="115.6">100nF/4/25V</text>
<text x="36.8" y="122.2">R109</text>
<text x="36.8" y="123.7">4.7K/4/1%</text>
<text x="46.6" y="124.1">1K/4/1%</text>
<text x="46.8" y="122.3">R110</text>
<text x="57.7" y="151.8">U16</text>
<text x="126.8" y="155.9">C88</text>
<text x="36.8" y="161.8">C90</text>
<text x="56.4" y="161.4">RT9013-12GB</text>
<text x="80.4" y="160.4">C92</text>
<text x="92.5" y="161.4">C93</text>
<text x="122.7" y="157.9">10uF/6/10V</text>
<text x="134.1" y="157.7">100nF/4/25V</text>
<text x="136.4" y="156.1">C89</text>
<text x="32.8" y="163.7">10uF/6/10V</text>
<text x="65.5" y="164.1">22nF/4/25V</text>
<text x="69" y="162.3">C91 DNP</text>
<text x="80.2" y="164.1">10uF/6/10V</text>
<text x="91.4" y="163.2">100nF/4/25V</text>
</g>
<g font-size="1.6" fill="#f00">
<text x="37.2" y="21">HDMI_CECD</text>
<text x="99.4" y="21">HDMI_CECA 10K/4/1%</text>
<text x="18" y="29">{7}</text>
<text x="18" y="27.2">{7}</text>
<text x="21.7" y="29">B_LCD_DATA1</text>
<text x="21.7" y="27.2">B_LCD_DATA0</text>
<text x="129.1" y="26.3">TX_2+</text>
<text x="129.1" y="28.1">TX_2-</text>
<text x="170.6" y="28.1">TX_2-</text>
<text x="170.6" y="26.3">TX_2+</text>
<text x="195.4" y="26.3">HDMI_TXP2_CN</text>
<text x="195.4" y="29.9">HDMI_TXN2_CN</text>
<text x="18" y="32.5">{7}</text>
<text x="18" y="30.8">{7}</text>
<text x="18" y="34.3">{7}</text>
<text x="21.7" y="32.5">B_LCD_DATA3</text>
<text x="21.7" y="30.8">B_LCD_DATA2</text>
<text x="21.7" y="34.3">B_LCD_DATA4</text>
<text x="129.1" y="31.6">TX_1+</text>
<text x="129.3" y="33.4">TX_1-</text>
<text x="170.6" y="33.4">TX_1-</text>
<text x="170.6" y="31.6">TX_1+</text>
<text x="195.4" y="31.6">HDMI_TXP1_CN</text>
<text x="195.4" y="35.2">HDMI_TXN1_CN</text>
<text x="18" y="37.9">{7}</text>
<text x="18" y="36.1">{7}</text>
<text x="18" y="41.4">{7}</text>
<text x="18" y="39.6">{7}</text>
<text x="21.7" y="37.9">B_LCD_DATA6</text>
<text x="21.7" y="36.1">B_LCD_DATA5</text>
<text x="21.7" y="41.4">B_LCD_DATA8</text>
<text x="21.7" y="39.6">B_LCD_DATA7</text>
<text x="128.9" y="38.8">TX_0+</text>
<text x="129.1" y="40.5">TX_0-</text>
<text x="170.6" y="38.8">TX_0+</text>
<text x="170.6" y="40.5">TX_0-</text>
<text x="195.4" y="40.5">HDMI_TXN0_CN</text>
<text x="195.4" y="37">HDMI_TXP0_CN</text>
<text x="17.1" y="45">{7}</text>
<text x="17.1" y="46.8">{7}</text>
<text x="18" y="43.2">{7}</text>
<text x="20.8" y="45">B_LCD_DATA10</text>
<text x="20.8" y="46.8">B_LCD_DATA11</text>
<text x="21.7" y="43.2">B_LCD_DATA9</text>
<text x="128.8" y="44.1">TX_C+</text>
<text x="128.9" y="45.9">TX_C-</text>
<text x="170.6" y="44.1">TX_C+</text>
<text x="170.6" y="45.9">TX_C-</text>
<text x="195.4" y="45.9">HDMI_CLKN_CN</text>
<text x="195.4" y="47.6">HDMI_CECA</text>
<text x="195.4" y="42.3">HDMI_CLKP_CN</text>
<text x="17.1" y="50.3">{7}</text>
<text x="17.1" y="48.5">{7}</text>
<text x="17.1" y="52.1">{7}</text>
<text x="17.1" y="53.9">{7}</text>
<text x="20.8" y="50.3">B_LCD_DATA13</text>
<text x="20.8" y="48.5">B_LCD_DATA12</text>
<text x="20.8" y="52.1">B_LCD_DATA14</text>
<text x="20.8" y="53.9">B_LCD_DATA15</text>
<text x="99.4" y="51.2">EXT_SW</text>
<text x="195.4" y="51.2">HDMI_DSCL</text>
<text x="195.4" y="53">HDMI_DSDA</text>
<text x="17.1" y="57.4">{7}</text>
<text x="17.1" y="59.2">{7}</text>
<text x="17.1" y="55.6">{7}</text>
<text x="20.8" y="57.4">B_LCD_DATA17</text>
<text x="20.8" y="59.2">B_LCD_DATA18</text>
<text x="20.8" y="55.6">B_LCD_DATA16</text>
<text x="195.3" y="56.5">DCDC_5V_CN</text>
<text x="195.4" y="58.3">HDMI_HPD</text>
<text x="17.1" y="61">{7}</text>
<text x="17.1" y="62.8">{7}</text>
<text x="17.1" y="64.5">{7}</text>
<text x="20.8" y="61">B_LCD_DATA19</text>
<text x="20.8" y="62.8">B_LCD_DATA20</text>
<text x="20.8" y="64.5">B_LCD_DATA21</text>
<text x="17.1" y="66.3">{7}</text>
<text x="17.1" y="68.1">{7}</text>
<text x="17.1" y="69.9">{7}</text>
<text x="17.1" y="71.6">{7}</text>
<text x="20.8" y="66.3">B_LCD_DATA22</text>
<text x="20.8" y="68.1">B_LCD_DATA23</text>
<text x="20.8" y="69.9">B_LCD_PCLK</text>
<text x="20.8" y="71.6">B_LCD_DE</text>
<text x="17.1" y="73.4">{7}</text>
<text x="17.1" y="75.2">{7}</text>
<text x="20.8" y="73.4">B_LCD_HSYNC</text>
<text x="20.8" y="75.2">B_LCD_VSYNC</text>
<text x="2.2" y="84.1">{2}</text>
<text x="5.9" y="84.1">SPDIF_TX</text>
<text x="221.8" y="88.5">HDMI_CECA</text>
<text x="7.2" y="92.1">{5}</text>
<text x="7.3" y="93.9">{2}</text>
<text x="10.9" y="92.1">74595_HDMI_nRST</text>
<text x="11.1" y="93.9">HDMI_INT</text>
<text x="30.1" y="91.4">HDMI_RST</text>
<text x="30.1" y="93.2">HDMI_INT</text>
<text x="221.6" y="93.9">HDMI_DSDA</text>
<text x="221.8" y="90.3">HDMI_DSCL</text>
<text x="221.8" y="95.5">HDMI_HPD</text>
<text x="11.6" y="107">{2,5,7,9}</text>
<text x="19.6" y="107">I2C2_SCL</text>
<text x="34.4" y="102.8">HDMI_RST</text>
<text x="34.4" y="104.5">HDMI_INT</text>
<text x="99.4" y="104.5">HDMI_DSCL</text>
<text x="99.4" y="106.3">HDMI_DSDA R105</text>
<text x="99.4" y="102.8">HDMI_HPD</text>
<text x="11.4" y="109.2">{2,5,7,9}</text>
<text x="19.4" y="109.2">I2C2_SDA</text>
</g>
<g font-size="1.6" fill="#004080">
<text x="55.5" y="22.1">CEC_ID</text>
<text x="85.7" y="22.1">CEC_A</text>
<text x="55.5" y="29.2">D1</text>
<text x="55.5" y="27.4">D0</text>
<text x="87.2" y="27.4">TX2+</text>
<text x="87.6" y="29.2">TX2-</text>
<text x="142.6" y="27.4">OUT1</text>
<text x="142.6" y="29.2">OUT2</text>
<text x="150.8" y="27.4">IN1</text>
<text x="150.8" y="29.2">IN2</text>
<text x="55.5" y="34.5">D4</text>
<text x="55.5" y="32.7">D3</text>
<text x="55.5" y="30.9">D2</text>
<text x="87.2" y="32.7">TX1+</text>
<text x="87.6" y="34.5">TX1-</text>
<text x="142.6" y="30.9">GND2</text>
<text x="142.6" y="32.7">OUT3</text>
<text x="142.6" y="34.5">OUT4</text>
<text x="148.8" y="30.9">GND1</text>
<text x="150.8" y="32.7">IN3</text>
<text x="150.8" y="34.5">IN4</text>
<text x="55.5" y="41.6">D8</text>
<text x="55.5" y="39.8">D7</text>
<text x="55.5" y="38.1">D6</text>
<text x="55.5" y="36.3">D5</text>
<text x="87.2" y="39.8">TX0+</text>
<text x="87.6" y="41.6">TX0-</text>
<text x="142.6" y="39.8">OUT1</text>
<text x="142.6" y="41.6">OUT2</text>
<text x="150.8" y="39.8">IN1</text>
<text x="150.8" y="41.6">IN2</text>
<text x="55.5" y="46.9">D11</text>
<text x="55.5" y="45.2">D10</text>
<text x="55.5" y="43.4">D9</text>
<text x="86.9" y="45.2">TXC+</text>
<text x="87.4" y="46.9">TXC-</text>
<text x="142.6" y="43.4">GND2</text>
<text x="142.6" y="45.2">OUT3</text>
<text x="142.6" y="46.9">OUT4</text>
<text x="148.8" y="43.4">GND1</text>
<text x="150.8" y="45.2">IN3</text>
<text x="150.8" y="46.9">IN4</text>
<text x="55.5" y="52.3">D14</text>
<text x="55.5" y="50.5">D13</text>
<text x="55.5" y="48.7">D12</text>
<text x="81.6" y="52.3">EXT_SWING</text>
<text x="55.5" y="59.4">D18</text>
<text x="55.5" y="57.6">D17</text>
<text x="55.5" y="55.8">D16</text>
<text x="55.5" y="54.1">D15</text>
<text x="55.5" y="64.7">D21</text>
<text x="55.5" y="62.9">D20</text>
<text x="55.5" y="61.2">D19</text>
<text x="84.8" y="61.2">AVCC12</text>
<text x="84.8" y="62.9">AVCC12</text>
<text x="86.4" y="64.7">AGND</text>
<text x="55.5" y="68.3">D23</text>
<text x="55.5" y="66.5">D22</text>
<text x="55.5" y="70.1">IDCK</text>
<text x="55.5" y="71.8">DE</text>
<text x="84.7" y="70.1">CVCC12</text>
<text x="84.7" y="71.8">CVCC12</text>
<text x="55.5" y="73.6">HSYNC</text>
<text x="55.5" y="75.4">VSYNC</text>
<text x="84.7" y="73.6">CVCC12</text>
<text x="84.7" y="75.4">CVCC12</text>
<text x="84.7" y="77.2">CVCC12</text>
<text x="84.7" y="79">CVCC12</text>
<text x="86.3" y="80.7">CGND</text>
<text x="55.5" y="84.3">SPDIF</text>
<text x="55.5" y="89.6">SD0</text>
<text x="55.5" y="87.8">WS</text>
<text x="55.5" y="86.1">SCK</text>
<text x="86" y="86.1">IOVCC</text>
<text x="86" y="87.8">IOVCC</text>
<text x="86" y="89.6">IOVCC</text>
<text x="241.5" y="89.6">OUT1</text>
<text x="249.7" y="89.6">IN1</text>
<text x="55.5" y="95">SD3</text>
<text x="55.5" y="93.2">SD2</text>
<text x="55.5" y="91.4">SD1</text>
<text x="85.7" y="95">RSVDL</text>
<text x="85.8" y="91.4">IOGND</text>
<text x="241.5" y="91.4">OUT2</text>
<text x="241.5" y="93.2">GND2</text>
<text x="241.5" y="95">OUT3</text>
<text x="247.7" y="93.2">GND1</text>
<text x="249.7" y="91.4">IN2</text>
<text x="249.7" y="95">IN3</text>
<text x="55.5" y="96.7">MCLK</text>
<text x="86.4" y="96.7">VDDQ</text>
<text x="241.5" y="96.7">OUT4</text>
<text x="249.7" y="96.7">IN4</text>
<text x="55.5" y="107.4">CSCL</text>
<text x="55.5" y="103.8">RESET</text>
<text x="55.5" y="105.6">INT</text>
<text x="86.6" y="107.4">DSDA</text>
<text x="86.8" y="105.6">DSCL</text>
<text x="87.7" y="103.8">HPD</text>
<text x="55.5" y="109.2">CSDA</text>
<text x="55.5" y="111">CI2CA</text>
<text x="55.5" y="112.7">IO_SEL</text>
<text x="71.4" y="116.5" transform="rotate(-90 71.4 116.5)">e-Pad</text>
<text x="57.3" y="155.4">VIN</text>
<text x="62.8" y="155.4">OUT</text>
<text x="57.3" y="159">GND</text>
<text x="57.3" y="157.2">EN</text>
<text x="64" y="159">BP</text>
</g>
<g font-size="1.4" fill="#00f">
<text x="273.1" y="24">TYPE A</text>
<text x="274.7" y="64.2">GND</text>
</g>
<g font-size="1.3">
<text x="30.8" y="1.3">5</text>
<text x="88.9" y="1.3">4</text>
<text x="147" y="1.3">3</text>
<text x="205" y="1.3">2</text>
<text x="263.1" y="1.3">1</text>
<text x=".5" y="28.4">D</text>
<text x="292.6" y="28.4">D</text>
<text x=".5" y="79.5">C</text>
<text x="292.6" y="79.5">C</text>
<text x=".5" y="130.6">B</text>
<text x="292.6" y="130.6">B</text>
<text x=".5" y="181.7">A</text>
<text x="292.6" y="181.7">A</text>
<text x="30.8" y="207.4">5</text>
<text x="88.9" y="207.4">4</text>
<text x="147" y="207.4">3</text>
<text x="205" y="207.4">2</text>
<text x="263.1" y="207.4">1</text>
</g>
<g font-size=".9" fill="#00f">
<text x="275.1" y="26.9">D2P</text>
<text x="280.6" y="28.7">G_D2</text>
<text x="275.1" y="34.1">G_D1</text>
<text x="275.1" y="30.5">D2N</text>
<text x="280.6" y="35.8">D1N</text>
<text x="280.6" y="32.3">D1P</text>
<text x="275.1" y="37.6">D0P</text>
<text x="275.1" y="41.2">D0N</text>
<text x="280.6" y="39.4">G_D0</text>
<text x="275.1" y="44.7">G_CLK</text>
<text x="280.6" y="46.5">CLKN</text>
<text x="280.6" y="42.9">CLKP</text>
<text x="275.1" y="48.3">CEC</text>
<text x="275.1" y="51.8">SCL</text>
<text x="280.6" y="53.6">SDA</text>
<text x="280.6" y="50.1">Utility</text>
<text x="275.1" y="55.4">G_DDC</text>
<text x="275.1" y="58.9">HPD</text>
<text x="280.6" y="57.2">+5V</text>
</g>
</svg>
